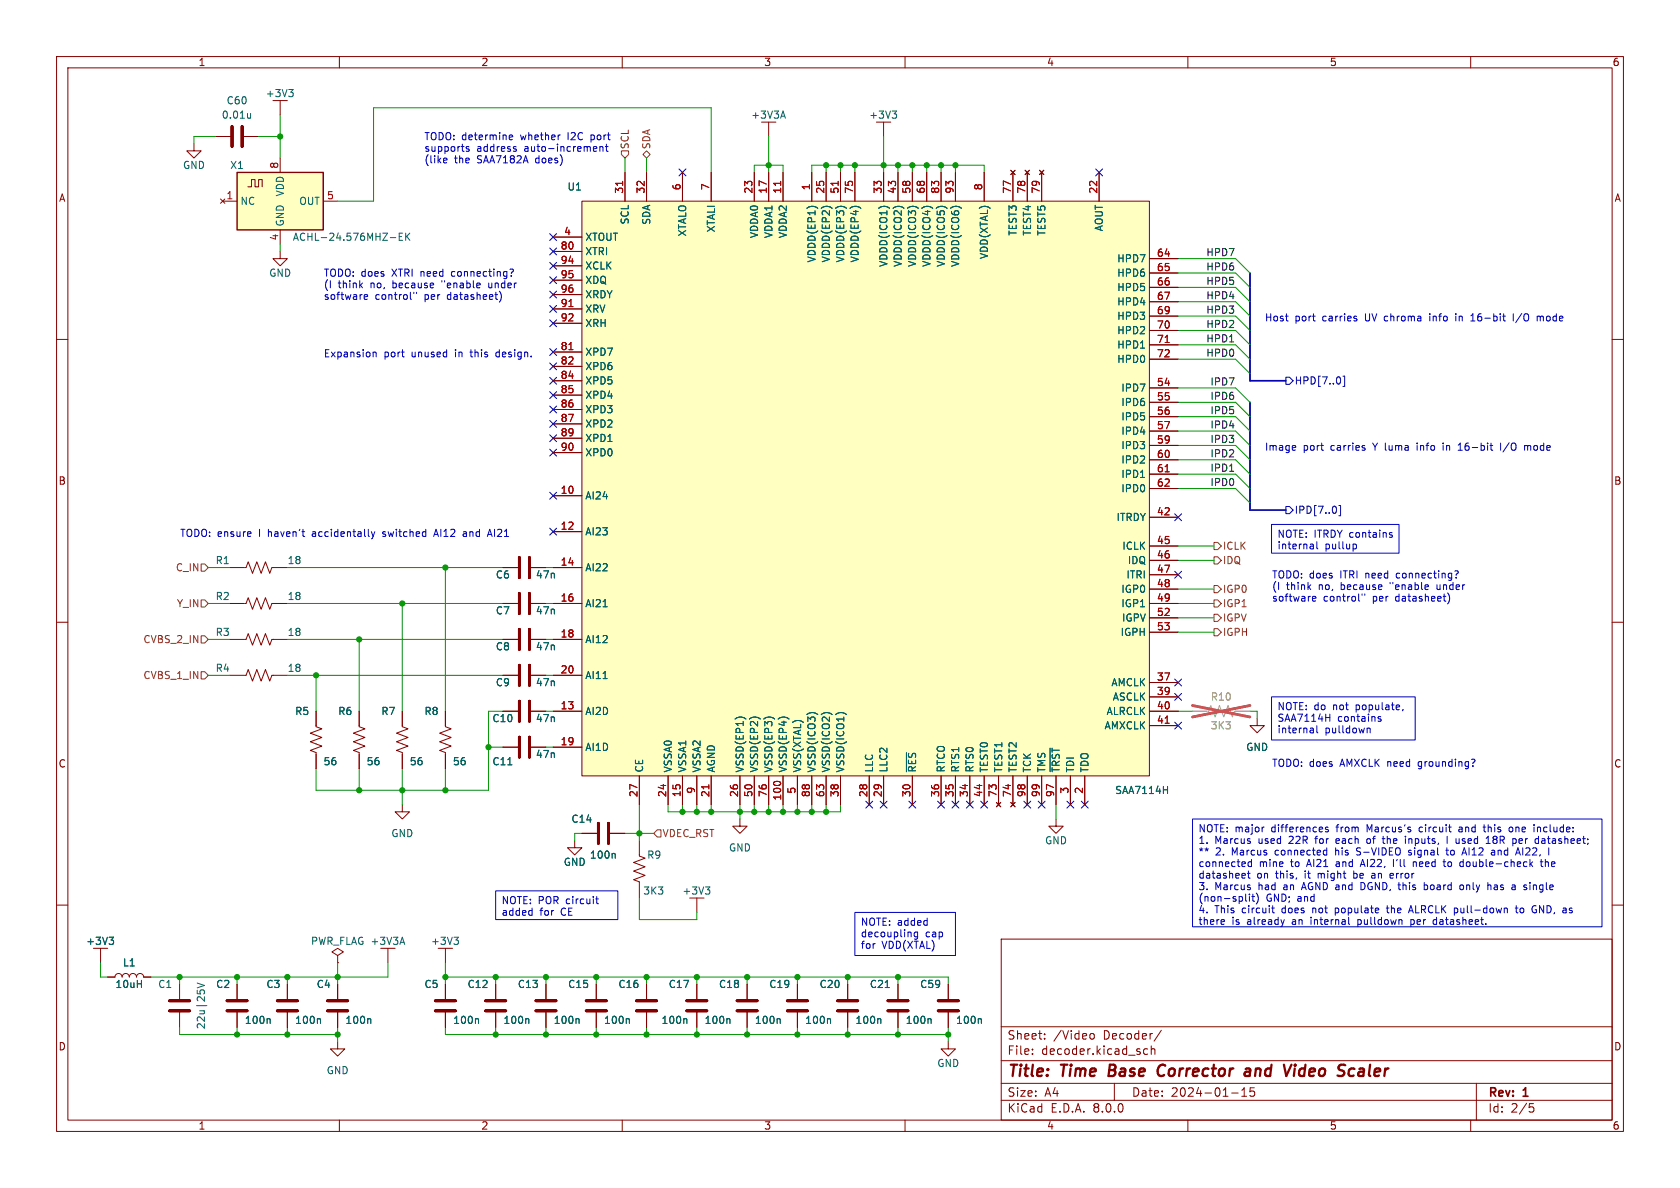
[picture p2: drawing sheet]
<svg xmlns="http://www.w3.org/2000/svg" width="297mm" height="210mm" viewBox="0 0 297 210" stroke-linecap="round" stroke-linejoin="round" font-family="sans-serif">
<g fill="none" stroke="#840000" stroke-width=".18">
<path d="M10 10h277v190h-277zM12 12h273v186h-273zM49.5 17.8v2.5M60 10v2M110 10v2M160 10v2M210 10v2M260 10v2M34.3 25.4v1.3h1.3l-1.3 1.2-1.3-1.2h1.3M38.1 24.1h2.8M42.9 24.1h2.8M135.9 21.6v2.5"/>
<path d="M10 60h2M285 60h2M10 110h2M285 110h2M71.1 125.7v2.8l1 .3-2 .8 2 .8-2 .7 2 .8-2 .8 1 .3v.3M71.1 133.4v2.5M78.7 125.7v2.8l1.1 .3-2.1 .8 2.1 .8-2.1 .7 2.1 .8-2.1 .8 1 .3v.3M78.7 133.4v2.5M10 160h2M186.7 144.8v1.3h1.3l-1.3 1.2-1.3-1.2h1.3M285 160h2M17.8 167.6v2.6"/>
<path d="M19 172.7h1.3a.64 .64 0 0 1 .7-.6 .64 .64 0 0 1 .6 .6 .64 .64 0 0 1 .6-.6 .64 .64 0 0 1 .7 .6 .64 .64 0 0 1 .6-.6 .64 .64 0 0 1 .6 .6 .64 .64 0 0 1 .7-.6 .64 .64 0 0 1 .6 .6h1.3M31.7 174v2.8M31.7 178.8v2.8M41.9 174v2.8M41.9 178.8v2.8M50.8 174v2.8M50.8 178.8v2.8M59.7 168.9l1-.6-1-.7-1 .7 1 .6v1.3M59.7 170.2h.1M59.7 174v2.8M59.7 178.8v2.8M68.6 167.6v2.6"/>
<path d="M78.7 167.6v2.6M78.7 174v2.8M78.7 178.8v2.8M87.6 174v2.8M87.6 178.8v2.8M96.5 174v2.8M96.5 178.8v2.8M105.4 174v2.8M105.4 178.8v2.8M114.3 174v2.8M114.3 178.8v2.8M141 174v2.8"/>
<path d="M141 178.8v2.8M177 166h108v32h-108zM59.7 184.2v1.2h1.3l-1.3 1.3-1.3-1.3h1.3M60 198v2M110 198v2M160 198v2M177 194.5h108M177 191.5h108M177 187.5h108M177 181.5h108M182.5 186.3v.1M182.5 185.5v.1"/>
<path d="M184.7 183.6v.1M184.7 182.8v.1M192.7 182.8l.5-.1 .3 .3v.4l-.2 .2-.3 .1-.3-.1M197 191.5v3M202.9 185.5l-.4-.1-.3 .3v.4l.1 .2h.6M203.5 185.5l.2-.1 .4 .1 .1 .9M203.5 184.9v1.5M205.3 182.1l-1.3 2M210 198v2M217.7 193.2h1.2M219.5 193.8h.9M219.5 192.7l.5-.4v1.5"/>
<path d="M221.7 192.3h-.7v.7l.2-.1h.5l.1 .3-.1 .5-.2 .1-.5-.1M260 198v2M261 191.5v6.5M270.4 195.1h.7M270.5 195.7h.4l.3 .3-.2 .5-.5 .1"/>
</g>
<path d="M196.2 188.2l-.2 2h.7M205.6 188.2a1.13 1.13 0 0 0-.9 .7 1.13 1.13 0 0 0 .2 1.2l.3 .1 .5-.1M220.1 190.1l.2 .1 .6-.1M220.2 189l.2-.1 .6 .1-.1 1.2M221 189.4l-.9 .1M228.9 188.9l-.2 1.3M229 188.2v.2M229 188.2l-.1 .1 .1 .1M229 188.2l.1 .1-.1 .1M229.8 189.1l-.2 .7 .4 .4M238.9 188.9l.6 .1M239.3 190.1l-.6 .1" fill="none" stroke="#840000" stroke-width=".4"/>
<g fill="none" stroke="#840000" stroke-width=".51">
<path d="M41 22.4v3.5zM42.8 22.4v3.5zM30 178.7h3.5zM30 176.9h3.5zM40.1 178.7h3.6zM40.1 176.9h3.6zM49 178.7h3.6zM49 176.9h3.6zM57.9 178.7h3.6zM57.9 176.9h3.6zM77 178.7h3.5zM77 176.9h3.5z"/>
<path d="M85.9 178.7h3.5zM85.9 176.9h3.5zM94.7 178.7h3.6zM94.7 176.9h3.6zM103.6 178.7h3.6zM103.6 176.9h3.6zM112.5 178.7h3.6zM112.5 176.9h3.6zM139.2 178.7h3.5zM139.2 176.9h3.5z"/>
</g>
<g fill="none" stroke="#006464" stroke-width=".18">
<path d="M51 15.8h.8l-.4 .5M51.6 16.3l.2 .2v.3l-.2 .3M138.4 19.6l.5 1.3M44.3 20.1v.8M44.3 20.8l-.4 .1M138.1 20.5h.6M19.3 165.7h.8l-.4 .5M19.8 166.2l.3 .2v.3l-.3 .2M34.9 173.8l1.2 .4-1.2 .4M70.8 166.6h.6M71.1 165.7l.4 1.2M80.3 165.7h.7l-.4 .5"/>
<path d="M80.8 166.2l.2 .2v.3l-.2 .2M47.6 180.1l.2 .2v.6M56.5 180.1l.2 .2v.6M65.4 180.1l.1 .2v.6M84.4 180.1l.2 .2v.6M93.3 180.1l.2 .2v.6M102.2 180.1l.2 .2v.6M111.1 180.1l.2 .2v.6M121.2 180.1l.2 .2v.6M146.6 180.1l.2 .2v.6"/>
</g>
<path d="M210.8 125.7h2.6M213.4 125.7h.3l.4-1 .7 2 .8-2 .7 2 .8-2 .8 2 .3-1h2.8" fill="none" stroke="#a1a1a1" stroke-width=".18"/>
<path d="M210.8 124.7l10.2 2M221 124.7l-10.2 2" fill="none" stroke="#e65255" stroke-width=".46"/>
<path d="M41.9 30.5h15.2v10.1h-15.2z" fill="#ffffc2"/>
<path d="M41.9 30.5h15.2v10.1h-15.2z" fill="none" stroke="#840000" stroke-width=".25"/>
<g fill="none" stroke="#840000" stroke-width=".18">
<path d="M39 35.2l.8 .7M39.4 35.6h2.5M39.8 35.2l-.8 .7M43.8 33h.6v-1.2h.7v1.2h.6v-1.2h.7v1.2M49.5 27.9v2.6M57.1 35.6h2.6M49.5 44.5v1.2h1.3l-1.3 1.3-1.2-1.3h1.2M49.5 40.6v2.6M40.6 100.3h2.6M43.2 100.3h.3l.4-1 .7 2 .8-2 .8 2 .7-2 .8 2 .4-1h2.7M88.9 100.3h2.8M88.9 119.4h2.8"/>
<path d="M88.9 106.7h2.8M88.9 113h2.8M93.7 100.3h2.8M93.7 119.4h2.8M93.7 106.7h2.8M93.7 113h2.8M130.8 144.8v1.3h1.3l-1.3 1.2-1.3-1.2h1.3M149.9 174v2.8M149.9 178.8v2.8M158.7 174v2.8M158.7 178.8v2.8M167.6 174v2.8"/>
<path d="M167.6 178.8v2.8M167.6 184.2v1.2h1.3l-1.3 1.3-1.2-1.3h1.2"/>
</g>
<path d="M69 42h1M70.6 41.8h.4M71.2 41.2h-.6v1.3h.6M71.7 41.2v1.3M71.9 41.8l.6 .7M72.5 41.2l-.8 .7M156.5 174.6h.7M155.5 180.1l.2 .2v.6M164.4 180.1l.2 .2v.6M173.3 180.1l.2 .2v.6" fill="none" stroke="#006464" stroke-width=".18"/>
<g fill="none" stroke="#840000" stroke-width=".51">
<path d="M91.8 98.6v3.5zM93.6 98.6v3.5zM91.8 117.6v3.6zM91.8 104.9v3.6zM91.8 111.3v3.5zM93.6 117.6v3.6zM93.6 104.9v3.6zM93.6 111.3v3.5zM148.1 178.7h3.5zM148.1 176.9h3.5zM157 178.7h3.5zM157 176.9h3.5z"/>
<path d="M165.9 178.7h3.5zM165.9 176.9h3.5z"/>
</g>
<path d="M102.9 35.6h100.3v101.6h-100.3z" fill="#ffffc2"/>
<g fill="none" stroke="#840000" stroke-width=".18">
<path d="M102.9 35.6h100.3v101.6h-100.3zM110.5 30.5v5.1M114.3 30.5v5.1M120.6 30.5v5.1M125.7 30.5v5.1M133.3 30.5v5.1M135.9 30.5v5.1M138.4 30.5v5.1M143.5 30.5v5.1M146 30.5v5.1M148.6 30.5v5.1M151.1 30.5v5.1"/>
<path d="M156.2 21.6v2.5M156.2 30.5v5.1M158.7 30.5v5.1M161.3 30.5v5.1M163.8 30.5v5.1M166.4 30.5v5.1M168.9 30.5v5.1M174 30.5v5.1M178.7 30.1l.8 .8M179.1 30.5v5.1M179.5 30.1l-.8 .8M181.2 30.1l.8 .8"/>
<path d="M181.6 30.5v5.1M182 30.1l-.8 .8M183.8 30.1l.7 .8M184.1 30.5v5.1M184.5 30.1l-.7 .8M194.3 30.5v5.1M97.8 41.9h5.1M97.8 44.5h5.1M97.8 54.6h5.1M97.8 57.2h5.1M97.8 47h5.1M97.8 49.5h5.1"/>
<path d="M97.8 52.1h5.1M203.2 45.7h5.1M203.2 48.3h5.1M203.2 50.8h5.1M203.2 53.3h5.1M203.2 55.9h5.1M203.2 58.4h5.1M97.8 62.2h5.1M97.8 64.8h5.1M97.8 67.3h5.1M97.8 69.9h5.1M97.8 72.4h5.1"/>
<path d="M97.8 74.9h5.1M97.8 77.5h5.1M203.2 68.6h5.1M203.2 71.1h5.1M203.2 73.7h5.1M203.2 76.2h5.1M203.2 78.7h5.1M203.2 61h5.1M203.2 63.5h5.1M97.8 87.6h5.1M97.8 94h5.1M97.8 80h5.1"/>
<path d="M203.2 91.4h5.1M203.2 96.5h5.1M203.2 99.1h5.1M203.2 81.3h5.1M203.2 83.8h5.1M203.2 86.4h5.1M40.6 106.7h2.6M40.6 113h2.6M40.6 119.4h2.6M43.2 113h.3l.4-1 .7 2 .8-2 .8 2 .7-2 .8 2 .4-1h2.7M43.2 119.4h.3l.4-1 .7 2 .8-2 .8 2 .7-2 .8 2 .4-1h2.7M43.2 106.7h.3l.4-1 .7 2 .8-2 .8 2 .7-2 .8 2 .4-1h2.7"/>
<path d="M88.9 100.3h2.8M88.9 106.7h2.8M88.9 113h2.8M88.9 119.4h2.8M93.7 100.3h2.8M93.7 106.7h2.8M93.7 113h2.8M93.7 119.4h2.8M97.8 100.3h5.1M97.8 106.7h5.1M97.8 113h5.1M97.8 119.4h5.1"/>
<path d="M203.2 106.7h5.1M203.2 101.6h5.1M203.2 104.1h5.1M203.2 109.2h5.1M203.2 111.8h5.1M55.9 125.7v2.8l1 .3-2 .8 2 .8-2 .7 2 .8-2 .8 1 .3v.3M55.9 133.4v2.5M63.5 125.7v2.8l1 .3-2 .8 2 .8-2 .7 2 .8-2 .8 1 .3v.3M63.5 133.4v2.5M71.1 125.7v2.6M71.1 133.4v2.5M78.7 125.7v2.6"/>
<path d="M78.7 133.4v2.5M88.9 125.7h2.8M88.9 132.1h2.8M93.7 125.7h2.8M93.7 132.1h2.8M97.8 125.7h5.1M97.8 132.1h5.1M113 137.2v5M118.1 137.2v5M120.6 137.2v5M123.2 137.2v5M125.7 137.2v5"/>
<path d="M130.8 137.2v5M133.3 137.2v5M135.9 137.2v5M138.4 137.2v5M141 137.2v5M143.5 137.2v5M146 137.2v5M148.6 137.2v5M153.7 137.2v5M156.2 137.2v5M161.3 137.2v5M166.4 137.2v5"/>
<path d="M168.9 137.2v5M171.4 137.2v5M174 137.2v5M176.5 137.2v5M179.1 137.2v5M181.6 137.2v5M184.1 137.2v5M186.7 137.2v5M189.2 137.2v5M191.8 137.2v5M203.2 125.7h5.1M203.2 120.7h5.1"/>
<path d="M203.2 123.2h5.1M203.2 128.3h5.1M222.2 127v1.3h1.3l-1.3 1.2-1.2-1.2h1.2M71.1 142.2v1.3h1.3l-1.3 1.3-1.3-1.3h1.3M101.6 148.6v1.3h1.3l-1.3 1.2-1.3-1.2h1.3M102.9 147.3h2.8M107.7 147.3h2.8M113 148.6v2.7l1 .4-2 .8 2 .7-2 .8 2 .7-2 .8 1 .4v.2M113 156.2v2.6M123.2 158.8v2.5M176.1 141.9l.8 .7M176.9 141.9l-.8 .7"/>
<path d="M178.7 141.9l.8 .7M179.5 141.9l-.8 .7M19 172.7h1.3M25.4 172.7h1.3M41.9 174v2.8M41.9 178.8v2.8M50.8 174v2.8M50.8 178.8v2.8M59.7 174v2.8M59.7 178.8v2.8M78.7 174v2.8M78.7 178.8v2.8"/>
<path d="M87.6 174v2.8M87.6 178.8v2.8M96.5 174v2.8M96.5 178.8v2.8M105.4 174v2.8M105.4 178.8v2.8M114.3 174v2.8M114.3 178.8v2.8M123.2 174v2.8M123.2 178.8v2.8M132.1 174v2.8M132.1 178.8v2.8"/>
<path d="M141 174v2.8M141 178.8v2.8M149.9 174v2.8M149.9 178.8v2.8M158.7 174v2.8M158.7 178.8v2.8M167.6 174v2.8M167.6 178.8v2.8"/>
</g>
<g fill="none" stroke="#006464" stroke-width=".18">
<path d="M157.7 19.6h.8l-.4 .5M158.3 20.1l.2 .3v.3l-.2 .2M201.6 84.4h.7M106.6 107.3h.7M106.6 120h.7M89.8 135.2h.7M130.3 126.9l.5-.1 .7 .1M132.8 126.9l.5-.1 .8 .1M135.4 126.9l.5-.1 .7 .1M137.9 126.9l.5-.1 .7 .1M143 126.1l.5-.1 .7 .1M145.5 126.1l.5-.1 .8 .1"/>
<path d="M148.1 126.1l.5-.1 .7 .1M160.2 133.1v3.3M185.6 132.3v4.1M205.7 139.6h.7M206.4 139v1.3M108.6 150.9l.2 .1v.7M124.7 156.8h.8l-.4 .5M125.2 157.3l.3 .2v.3l-.3 .3M19.3 165.7h.8l-.4 .5M19.8 166.2l.3 .2v.3l-.3 .2M156.5 174.6h.7M47.6 180.1l.2 .2v.6"/>
<path d="M56.5 180.1l.2 .2v.6M65.4 180.1l.1 .2v.6M84.4 180.1l.2 .2v.6M93.3 180.1l.2 .2v.6M102.2 180.1l.2 .2v.6M111.1 180.1l.2 .2v.6M121.2 180.1l.2 .2v.6M128.9 180.1l.1 .2v.6M137.8 180.1l.1 .2v.6M146.6 180.1l.2 .2v.6M155.5 180.1l.2 .2v.6M164.4 180.1l.2 .2v.6"/>
<path d="M173.3 180.1l.2 .2v.6"/>
</g>
<path d="M110.1 32.1v.7M138 32.1v.7M148.2 32.1v.7M100.6 54.2h.7M100.6 61.8h.7M206 60.5h.7M206 83.4h.7M125.3 138.7v.8M206 127.9h.7" fill="none" stroke="#a90000" stroke-width=".18"/>
<path d="M91.8 130.3v3.6zM91.8 124v3.5zM93.6 130.3v3.6zM93.6 124v3.5zM105.8 145.5v3.6zM107.6 145.5v3.6zM121.4 178.7h3.6zM121.4 176.9h3.6zM130.3 178.7h3.6zM130.3 176.9h3.6z" fill="none" stroke="#840000" stroke-width=".51"/>
<g fill="none" stroke="#725600" stroke-width=".18">
<path d="M109.9 26.7h1.2v.6l-.6 .6-.6-.6zM113.7 27.3l.6-.6 .6 .6-.6 .6zM35.6 99.7h.6l.6 .6-.6 .7h-.6zM214.6 98.4h.7l.6 .7-.6 .6h-.7zM214.6 95.9h.7l.6 .6-.6 .7h-.7zM35.6 106h.6l.6 .7-.6 .6h-.6zM35.6 118.7h.6l.6 .7-.6 .6h-.6zM35.6 112.4h.6l.6 .6-.6 .7h-.6zM214.6 111.1h.7l.6 .7-.6 .6h-.7zM214.6 108.6h.7l.6 .6-.6 .7h-.7zM214.6 106h.7l.6 .7-.6 .6h-.7zM214.6 103.5h.7l.6 .6-.6 .7h-.7z"/>
<path d="M116.2 146.7h.6v1.3h-.6l-.6-.7z"/>
</g>
<g fill="none" stroke="#000084" stroke-width=".18">
<path d="M120 29.9l1.3 1.2M121.3 29.9l-1.3 1.2M193.7 29.9l1.2 1.2M194.9 29.9l-1.2 1.2M97.2 48.9l1.2 1.2M97.2 56.5l1.2 1.3M97.2 54l1.2 1.2M97.2 51.5l1.2 1.2M97.2 41.3l1.2 1.2M97.2 46.4l1.2 1.2M97.2 43.8l1.2 1.3M98.4 48.9l-1.2 1.2"/>
<path d="M98.4 56.5l-1.2 1.3M98.4 54l-1.2 1.2M98.4 51.5l-1.2 1.2M98.4 41.3l-1.2 1.2M98.4 46.4l-1.2 1.2M98.4 43.8l-1.2 1.3M97.2 76.9l1.2 1.2M97.2 79.4l1.2 1.2M97.2 66.7l1.2 1.2M97.2 61.6l1.2 1.2M97.2 64.2l1.2 1.2M97.2 71.8l1.2 1.2"/>
<path d="M97.2 69.2l1.2 1.3M97.2 74.3l1.2 1.2M98.4 76.9l-1.2 1.2M98.4 79.4l-1.2 1.2M98.4 66.7l-1.2 1.2M98.4 61.6l-1.2 1.2M98.4 64.2l-1.2 1.2M98.4 71.8l-1.2 1.2M98.4 69.2l-1.2 1.3M98.4 74.3l-1.2 1.2M227.3 66.7h.7l.6 .6-.6 .6h-.7zM236.9 66.9v.7"/>
<path d="M237.4 66.5h.3v1.8h-.3M97.2 87l1.2 1.2M97.2 93.4l1.2 1.2M98.4 87l-1.2 1.2M98.4 93.4l-1.2 1.2M207.7 90.8l1.2 1.2M208.9 90.8l-1.2 1.2M227.3 89.5h.7l.6 .7-.6 .6h-.7zM236.1 89.6l.2 .4-.2 .6M236.7 89.4h.3v1.8h-.3M207.7 101l1.2 1.2M208.9 101l-1.2 1.2"/>
<path d="M207.7 120l1.2 1.3M207.7 127.7l1.2 1.2M207.7 122.6l1.2 1.2M208.9 120l-1.2 1.3M208.9 122.6l-1.2 1.2M208.9 127.7l-1.2 1.2M153.1 141.6l1.2 1.2M154.3 141.6l-1.2 1.2M155.6 141.6l1.2 1.2M156.8 141.6l-1.2 1.2M160.7 141.6l1.2 1.2M161.9 141.6l-1.2 1.2"/>
<path d="M165.8 141.6l1.2 1.2M167 141.6l-1.2 1.2M168.3 141.6l1.2 1.2M169.5 141.6l-1.2 1.2M170.8 141.6l1.3 1.2M172.1 141.6l-1.3 1.2M173.4 141.6l1.2 1.2M174.6 141.6l-1.2 1.2M181 141.6l1.2 1.2M182.2 141.6l-1.2 1.2M183.5 141.6l1.3 1.2M184.8 141.6l-1.3 1.2"/>
<path d="M188.6 141.6l1.2 1.2M189.8 141.6l-1.2 1.2M191.2 141.6l1.2 1.2M192.4 141.6l-1.2 1.2"/>
</g>
<path d="M217.4 83.3h.7" fill="none" stroke="#0f0f0f" stroke-width=".18"/>
<g fill="none" stroke="#0000c2" stroke-width=".18">
<path d="M78.6 27.9l.4 .1v.3l-.6 .1M79 28.7l-.4 .1M82.9 26l-.3-.1-.2 .2 .1 .2 .4 .1v.3h-.5M90 24.3l.6-.1v-.3h-.4l-.2 .1 .1 .6h.5M90.9 26.3l.3 .1 .1 .2-.2 .2h-.2M90.9 25.9l.3 .1M105.1 25.9l.3 .1 .1 .2-.6 .1M105.4 26.7l-.3 .1M106.1 26l.1-.1 .3 .1 .1 .8M106.1 25.9v.9M107 25.9h.5M107.2 25.5v1.1l.3 .2"/>
<path d="M64.4 52.5l.6-.1-.1-.3h-.3l-.2 .2v.6h.5M73.2 51.7v.2M73.6 51.7v.2M86.4 50v.7l.2 .2M88.3 51.5a1.47 1.47 0 0 1 0 1.9M90.3 47.6h.3l.2 .1-.4 .7M90.4 48.7v.1M239.7 56.3l.2 .2-.2 .2M239.7 55.9l.1 .1M252.8 55.5v.1M252.8 55.9v.8M257.4 55.5v.1"/>
<path d="M257.4 55.9v.8M260 56.7h.8M260 55.8l.4-.3v1.2M265.7 55.9h.4M266 56.7h.1M267.5 55.5v1.2M269 55.4l-1.1 1.6M271.8 56l.3-.1 .2 .2M271.8 55.9v.8M272.3 56.1v.6M272.8 56l-.3-.1-.2 .2M66 62.2v.9"/>
<path d="M66 62.4l.1-.2 .3 .1 .1 .8M87.8 62.3l-.1 .2 .1 .5M228.9 78.7l.2 .4-.6 .1M229 79.5l-.1 .1M241.2 79.2l.1 .2-.1 .2M241.2 78.7l.1 .1M250.5 78.3v.1M250.5 78.7v.9M255.1 78.3v.1M255.1 78.7v.9M257.8 79.6h.7M257.8 78.7l.4-.4v1.3"/>
<path d="M263.4 78.7h.5M263.8 79.6h.1M265.3 78.3v1.3M266.8 78.3l-1.1 1.6M269.5 78.9l.4-.2 .2 .2M269.5 78.7v.9M270.1 78.9v.7M270.5 78.8l-.3-.1-.1 .2M65.7 94l.3 .8M66 94.8l-.3 .5M66.3 94l-.3 .8M67.7 94.8h.1"/>
<path d="M67.8 94l-.1 .2 .1 .2M76.8 94.5h.6M77.1 93.6l-.4 1.2M81.9 94.1h.5M82.5 94.3l-.5 .1-.1 .1 .1 .3h.5M86.2 94.8l.4-1.2 .4 1.2M86.3 94.5h.6M224.8 92.7h22.5v5.1h-22.5zM232 96.2l.2 .2v.6M232.2 97h-.4M232.2 96.5h-.4M232.8 95.8v1l.2 .2"/>
<path d="M239.3 96.2h.3l.2 .2v.5l-.5 .1M245.8 94.6h.3l.1 .2-.2 .2h-.3M245.8 94.1l.3 .1M232 105.8l.6-.1v-.2l-.4-.1-.2 .2 .1 .6h.5M240.8 105v.2M241.3 105v.2M254 103.4v.6l.2 .2M256 104.9a1.48 1.48 0 0 1-.1 1.9M257.3 100.9h.3l.2 .2-.4 .6M257.4 102.1v.1M224.8 123.2h25.4v7.6h-25.4zM232 128.7l.2 .2v.7"/>
<path d="M232.2 129.5l-.4 .1M232.2 129l-.4 .1M232.8 128.3v1.1l.2 .2M234.4 126.8h.7M235.1 126.2v1.3M241.7 128.8l.2-.1 .3 .1v.8M243.6 126.8l.1 .2 .5 .3-.2 .2-.4-.1M248 125.4l-.1 .2M260.3 134.2h.3l.2 .2-.3 .4M87.6 157.5h21.6v5.1h-21.6zM105.3 158.9h.5M105.5 158.5v1.1l.3 .2"/>
<path d="M210.8 144.8h72.4v19h-72.4zM220.1 154.4l.1 .3-.6 .1M220.2 158.1v1l.2 .2M220.5 154.4h.5M220.7 154v1.1l.3 .1M220.9 158.5v.8M221.2 151.9v1.3M221.2 152.4l-.3-.1-.3 .3 .2 .5h.4M221.3 158.5h.5M221.5 158.1v1l.3 .2M222.3 158.2a1.48 1.48 0 0 1-.2 1.6M223.4 146.2h.1"/>
<path d="M234.2 150.3l.4 .1M234.6 149.9v1.2M234.6 151.1h-.4M234.8 146.3l-.3-.1-.2 .2 .1 .2 .4 .1v.3h-.5M236.4 148.3l-.2 .1v.5l.2 .2M236.8 148.6l-.6 .1M239.3 154v1.2M239.3 155.2h.1M239.4 154.4h-.1M239.8 150.1l.3 .4M239.8 151.1h.2M240.6 156v1.3l.5-.1"/>
<path d="M240.6 152.8h.6M240.9 151.9l-.4 1.3M242 148.3h-.3l-.1 .2 .1 .5 .3 .1M243 154.7h-.3l-.2 .2v.3h.5M244.3 148.3h.5M244.5 148.9l.3 .2M245.8 154.4h.5M245.8 155.2h.5M246.3 154.7l-.6 .1M246.3 151.9v1.3M249 151.1h.4M249.1 148.3v.8"/>
<path d="M249.2 150.3l-.2 .2 .4 .2M249.2 148.3l-.1 .1M249.9 152.3v.9M251.1 146.2l-.2 .3v.3l.2 .3M251.8 156.5l.3-.1 .3 .3-.1 .5h-.5M251.8 156v1.3M255.1 152.3h.5M255.3 153l.3 .2M255.6 150.3h.5M255.8 149.9v1.1l.3 .1M255.8 147.8v1.3M258.1 156.6l.2-.2 .4 .2v.4l-.1 .2-.3 .1-.2-.1z"/>
<path d="M258.3 146.2l-.3 .1M258.3 152.3l.4 .1M258.4 146.6h-.3l-.2 .2 .1 .2 .4 .1M258.4 151.1l.5-1.2 .4 1.2M258.5 149l.1 .1M258.6 148.3v.3M258.6 150.8h.6M258.7 153.1l-.4 .1M258.7 151.9v1.3M262.2 146.2h.5M262.4 145.8v1.1l.3 .2M262.7 149.1h.8"/>
<path d="M263.4 156.4l.2 .2v.7M263.8 150.3h.3l.1 .2v.6M263.9 148.1l.3 .3M264.2 148.4l-.3 .2v.3l.3 .2h.2M264.2 148.4h.2M264.2 156.9v.3M264.2 151.1h-.4M264.2 150.6l-.4 .1M266.8 146.3l.2-.1 .4 .1v.5l-.1 .2-.3 .1-.2-.2zM268.1 150.8h.6M268.4 149.9l.4 1.2M269.1 148.3h-.4l-.2 .1 .1 .6h.5"/>
<path d="M269.1 148.6l-.6 .1M270.5 156v.1M270.6 152.7l.4 .5M271 152.3l-.5 .5M271.2 145.8v.1M271.8 146.2v.9M272 147.8v1.3M272.2 146.2l-.4 .1M272.5 151.9v1.1l.3 .2M272.6 148.3h.4l.1 .1M272.6 149h.5M273.1 148.6l-.5 .1"/>
<path d="M273.2 151.9v1.3M273.3 152.4l-.1 .1M93.9 161h.2M94.1 160.5v1.3M94.1 161.7l-.2 .1M151.1 161.3h17.8v7.6h-17.8zM162.2 164.8v1l-.2 .2h-.3M162.2 164.8h-.3l-.3 .2 .1 .5h.5M216.3 162.6l.2 .3-.6 .1M216.4 163.4h-.1M225 160.1v1.1l.3 .2M227.1 162.6l-.4 .8"/>
<path d="M236.1 160.5v1.3M236.1 161.3l.1 .1M236.2 160.5l-.1 .1M238.4 163.2l.2 .2M240.1 163.4h.1M240.1 162.6v1.2M245.1 160.5h.5M245.3 160.1v1.1l.3 .2M249 161.4l.4-1.3 .5 1.3M249.1 161h.6M249.4 163.4h.4M249.4 162.6v1.2"/>
<path d="M249.8 162.6h-.4M253.4 163.2l.2 .2h.4M254 162.6h-.4l-.2 .2M257.7 160.6v.6M266.3 160.5l.2 .2v.7M267.9 160.5h.5M268.1 160.1v1.1l.3 .2M269 160.5l-.3 .3v.3l.3 .3M271.4 160.8h.2v.4l-.2 .2M271.4 160.1l.2 .1"/>
</g>
<path d="M221 48.3v19h6.3M221 71.1v19.1h6.3" fill="none" stroke="#000084" stroke-width=".3"/>
<g fill="none" stroke="#009600" stroke-width=".18">
<path d="M38.1 24.1h-3.8v1.3M45.7 24.1h3.8M49.5 20.3v7.6M110.5 27.9v2.6M114.3 27.9v2.6M125.7 30.5v-11.4h-59.7v16.5h-6.3M133.3 30.5v-1.3h5.1v1.3M135.9 24.1v6.4M143.5 30.5v-1.3h30.5v1.3M146 29.2v1.3M148.6 29.2v1.3M151.1 29.2v1.3"/>
<path d="M156.2 24.1v6.4M158.7 29.2v1.3M161.3 29.2v1.3M163.8 29.2v1.3M166.4 29.2v1.3M168.9 29.2v1.3M49.5 43.2v1.3M208.3 45.7h10.1l2.6 2.6M208.3 48.3h10.1l2.6 2.5M208.3 50.8h10.1l2.6 2.5M208.3 58.4h10.1l2.6 2.6M208.3 53.3h10.1l2.6 2.6"/>
<path d="M208.3 55.9h10.1l2.6 2.5M208.3 78.7h10.1l2.6 2.6M208.3 76.2h10.1l2.6 2.5M208.3 68.6h10.1l2.6 2.5M208.3 71.1h10.1l2.6 2.6M208.3 73.7h10.1l2.6 2.5M208.3 61h10.1l2.6 2.5M208.3 63.5h10.1l2.6 2.5M208.3 81.3h10.1l2.6 2.5M208.3 99.1h6.3M208.3 86.4h10.1l2.6 2.5M208.3 83.8h10.1l2.6 2.6"/>
<path d="M208.3 96.5h6.3M36.8 113h3.8M36.8 119.4h3.8M36.8 106.7h3.8M36.8 100.3h3.8M50.8 113h38.1M50.8 119.4h38.1M50.8 106.7h38.1M50.8 100.3h38.1M55.9 119.4v6.3M63.5 113v12.7M71.1 106.7v19"/>
<path d="M78.7 100.3v25.4M96.5 113h1.3M96.5 119.4h1.3M96.5 106.7h1.3M96.5 100.3h1.3M208.3 106.7h6.3M208.3 111.8h6.3M208.3 109.2h6.3M208.3 104.1h6.3M63.5 135.9v3.8M71.1 135.9v6.3M78.7 135.9v3.8"/>
<path d="M86.4 132.1h2.5M88.9 125.7h-2.5v14h-30.5v-3.8M96.5 132.1h1.3M96.5 125.7h1.3M208.3 125.7h2.5M221 125.7h1.2v1.3M102.9 147.3h-1.3v1.3M110.5 147.3h5.1M113 158.8v3.8h10.2v-1.3M113 142.2v6.4M118.1 142.2v1.3h30.5v-1.3M120.6 142.2v1.3"/>
<path d="M123.2 142.2v1.3M125.7 142.2v1.3M130.8 142.2v2.6M133.3 142.2v1.3M135.9 142.2v1.3M138.4 142.2v1.3M141 142.2v1.3M143.5 142.2v1.3M146 142.2v1.3M186.7 142.2v2.6M17.8 170.2v2.5h1.2M31.7 172.7v1.3"/>
<path d="M41.9 172.7v1.3M50.8 172.7v1.3M59.7 170.2v3.8M68.6 170.2v2.5h-41.9M78.7 172.7h88.9v1.3M78.7 170.2v3.8M87.6 172.7v1.3M96.5 172.7v1.3M105.4 172.7v1.3M114.3 172.7v1.3M123.2 172.7v1.3M132.1 172.7v1.3"/>
<path d="M141 172.7v1.3M149.9 172.7v1.3M158.7 172.7v1.3M31.7 181.6v1.3h28M41.9 181.6v1.3M50.8 181.6v1.3M59.7 181.6v2.6M78.7 181.6v1.3h88.9M87.6 181.6v1.3M96.5 181.6v1.3M105.4 181.6v1.3M114.3 181.6v1.3"/>
<path d="M123.2 181.6v1.3M132.1 181.6v1.3M141 181.6v1.3M149.9 181.6v1.3M158.7 181.6v1.3M167.6 181.6v2.6"/>
</g>
<path d="M210.8 125.7h2.6M218.4 125.7h2.6" fill="none" stroke="#a1a1a1" stroke-width=".18"/>
<path d="M210.8 124.7l10.2 2M221 124.7l-10.2 2" fill="none" stroke="#e65255" stroke-width=".46"/>
<g fill="#009600" stroke="#009600" stroke-width=".18">
<circle cx="125.7" cy="143.5" r=".46"/>
<circle cx="135.9" cy="143.5" r=".46"/>
<circle cx="138.4" cy="143.5" r=".46"/>
<circle cx="130.8" cy="143.5" r=".46"/>
<circle cx="133.3" cy="143.5" r=".46"/>
<circle cx="158.7" cy="29.2" r=".46"/>
<circle cx="161.3" cy="29.2" r=".46"/>
<circle cx="151.1" cy="29.2" r=".46"/>
<circle cx="156.2" cy="29.2" r=".46"/>
<circle cx="168.9" cy="29.2" r=".46"/>
<circle cx="166.4" cy="29.2" r=".46"/>
<circle cx="148.6" cy="29.2" r=".46"/>
<circle cx="163.8" cy="29.2" r=".46"/>
<circle cx="146" cy="29.2" r=".46"/>
<circle cx="141" cy="143.5" r=".46"/>
<circle cx="143.5" cy="143.5" r=".46"/>
<circle cx="146" cy="143.5" r=".46"/>
<circle cx="149.9" cy="182.9" r=".46"/>
<circle cx="149.9" cy="172.7" r=".46"/>
<circle cx="141" cy="172.7" r=".46"/>
<circle cx="158.7" cy="172.7" r=".46"/>
<circle cx="141" cy="182.9" r=".46"/>
<circle cx="167.6" cy="182.9" r=".46"/>
<circle cx="158.7" cy="182.9" r=".46"/>
<circle cx="135.9" cy="29.2" r=".46"/>
<circle cx="49.5" cy="24.1" r=".46"/>
<circle cx="114.3" cy="172.7" r=".46"/>
<circle cx="105.4" cy="182.9" r=".46"/>
<circle cx="105.4" cy="172.7" r=".46"/>
<circle cx="87.6" cy="182.9" r=".46"/>
<circle cx="114.3" cy="182.9" r=".46"/>
<circle cx="123.2" cy="182.9" r=".46"/>
<circle cx="96.5" cy="172.7" r=".46"/>
<circle cx="96.5" cy="182.9" r=".46"/>
<circle cx="87.6" cy="172.7" r=".46"/>
<circle cx="78.7" cy="172.7" r=".46"/>
<circle cx="50.8" cy="182.9" r=".46"/>
<circle cx="41.9" cy="182.9" r=".46"/>
<circle cx="59.7" cy="182.9" r=".46"/>
<circle cx="31.7" cy="172.7" r=".46"/>
<circle cx="41.9" cy="172.7" r=".46"/>
<circle cx="50.8" cy="172.7" r=".46"/>
<circle cx="59.7" cy="172.7" r=".46"/>
<circle cx="86.4" cy="132.1" r=".46"/>
<circle cx="78.7" cy="139.7" r=".46"/>
<circle cx="55.9" cy="119.4" r=".46"/>
<circle cx="71.1" cy="139.7" r=".46"/>
<circle cx="63.5" cy="139.7" r=".46"/>
<circle cx="123.2" cy="172.7" r=".46"/>
<circle cx="132.1" cy="182.9" r=".46"/>
<circle cx="132.1" cy="172.7" r=".46"/>
<circle cx="120.6" cy="143.5" r=".46"/>
<circle cx="123.2" cy="143.5" r=".46"/>
<circle cx="113" cy="147.3" r=".46"/>
<circle cx="63.5" cy="113" r=".46"/>
<circle cx="78.7" cy="100.3" r=".46"/>
<circle cx="71.1" cy="106.7" r=".46"/>
</g>
<g font-size="2.8" fill="#840000">
<text x="178" y="190.9">Title:</text>
<text x="187.7" y="190.9">Time</text>
<text x="196.8" y="190.9">Base</text>
<text x="206.3" y="190.9">Corrector</text>
<text x="222.5" y="190.9">and</text>
<text x="230.3" y="190.9">Video</text>
<text x="240.6" y="190.9">Scaler</text>
</g>
<g font-size="2.1" fill="#840000">
<text x="178" y="184">Sheet:</text>
<text x="186.2" y="184">/Video</text>
<text x="195.1" y="184">Decoder/</text>
<text x="178" y="186.7">File:</text>
<text x="184.1" y="186.7">decoder.kicad_sch</text>
<text x="178" y="196.9">KiCad</text>
<text x="178" y="194.1">Size:</text>
<text x="184.7" y="194.1">A4</text>
<text x="185.7" y="196.9">E.D.A.</text>
<text x="193.3" y="196.9">8.0.0</text>
<text x="200" y="194.1">Date:</text>
<text x="207" y="194.1">2024-01-15</text>
<text x="263" y="194.3">Rev:</text>
<text x="263" y="196.9">Id:</text>
<text x="267.1" y="196.9">2/5</text>
<text x="269.4" y="194.3">1</text>
</g>
<g font-size="1.8" fill="#840000">
<text x="35" y="11.9">1</text>
<text x="85" y="11.9">2</text>
<text x="135" y="11.9">3</text>
<text x="185" y="11.9">4</text>
<text x="235" y="11.9">5</text>
<text x="285" y="11.9">6</text>
<text x="10.3" y="35.9">A</text>
<text x="285.3" y="35.9">A</text>
<text x="10.3" y="85.9">B</text>
<text x="285.3" y="85.9">B</text>
<text x="10.3" y="135.9">C</text>
<text x="285.3" y="135.9">C</text>
<text x="10.3" y="185.9">D</text>
<text x="285.3" y="185.9">D</text>
<text x="35" y="199.9">1</text>
<text x="85" y="199.9">2</text>
<text x="135" y="199.9">3</text>
<text x="185" y="199.9">4</text>
<text x="235" y="199.9">5</text>
<text x="285" y="199.9">6</text>
</g>
<g font-size="1.8" fill="#006464">
<text x="46.9" y="17.4">+3V3</text>
<text x="39.1" y="21.2">0.01u</text>
<text x="40" y="18.6">C60</text>
<text x="132.7" y="21.2">+3V3A</text>
<text x="153.6" y="21.2">+3V3</text>
<text x="32.3" y="30.1">GND</text>
<text x="40.6" y="30.1">X1</text>
<text x="50.4" y="34.8" transform="rotate(-90 50.4 34.8)">VDD</text>
<text x="100.2" y="33.9">U1</text>
<text x="42.4" y="36.4">NC</text>
<text x="50.4" y="40.1" transform="rotate(-90 50.4 40.1)">GND</text>
<text x="52.8" y="36.4">OUT</text>
<text x="111.4" y="39.8" transform="rotate(-90 111.4 39.8)">SCL</text>
<text x="115.2" y="39.8" transform="rotate(-90 115.2 39.8)">SDA</text>
<text x="121.5" y="41.9" transform="rotate(-90 121.5 41.9)">XTALO</text>
<text x="126.6" y="41.2" transform="rotate(-90 126.6 41.2)">XTALI</text>
<text x="179.9" y="41.8" transform="rotate(-90 179.9 41.8)">TEST3</text>
<text x="182.5" y="41.8" transform="rotate(-90 182.5 41.8)">TEST4</text>
<text x="185" y="41.8" transform="rotate(-90 185 41.8)">TEST5</text>
<text x="195.2" y="41" transform="rotate(-90 195.2 41)">AOUT</text>
<text x="51.7" y="42.8">ACHL-24.576MHZ-EK</text>
<text x="103.4" y="42.8">XTOUT</text>
<text x="103.4" y="45.3">XTRI</text>
<text x="103.4" y="47.9">XCLK</text>
<text x="134.2" y="42.2" transform="rotate(-90 134.2 42.2)">VDDA0</text>
<text x="136.8" y="42.2" transform="rotate(-90 136.8 42.2)">VDDA1</text>
<text x="139.3" y="42.2" transform="rotate(-90 139.3 42.2)">VDDA2</text>
<text x="144.4" y="46.5" transform="rotate(-90 144.4 46.5)">VDDD(EP1)</text>
<text x="146.9" y="46.5" transform="rotate(-90 146.9 46.5)">VDDD(EP2)</text>
<text x="149.5" y="46.5" transform="rotate(-90 149.5 46.5)">VDDD(EP3)</text>
<text x="152" y="46.5" transform="rotate(-90 152 46.5)">VDDD(EP4)</text>
<text x="157.1" y="47.3" transform="rotate(-90 157.1 47.3)">VDDD(ICO1)</text>
<text x="159.6" y="47.3" transform="rotate(-90 159.6 47.3)">VDDD(ICO2)</text>
<text x="162.2" y="47.3" transform="rotate(-90 162.2 47.3)">VDDD(ICO3)</text>
<text x="164.7" y="47.3" transform="rotate(-90 164.7 47.3)">VDDD(ICO4)</text>
<text x="167.2" y="47.3" transform="rotate(-90 167.2 47.3)">VDDD(ICO5)</text>
<text x="169.8" y="47.3" transform="rotate(-90 169.8 47.3)">VDDD(ICO6)</text>
<text x="174.9" y="45.9" transform="rotate(-90 174.9 45.9)">VDD(XTAL)</text>
<text x="197.4" y="46.6">HPD7</text>
<text x="47.5" y="49.1">GND</text>
<text x="103.4" y="50.4">XDQ</text>
<text x="103.4" y="52.9">XRDY</text>
<text x="197.4" y="49.1">HPD6</text>
<text x="197.4" y="51.7">HPD5</text>
<text x="103.4" y="55.5">XRV</text>
<text x="103.4" y="58">XRH</text>
<text x="197.4" y="54.2">HPD4</text>
<text x="197.4" y="56.7">HPD3</text>
<text x="197.4" y="59.3">HPD2</text>
<text x="103.4" y="63.1">XPD7</text>
<text x="103.4" y="65.6">XPD6</text>
<text x="197.4" y="61.8">HPD1</text>
<text x="197.4" y="64.4">HPD0</text>
<text x="103.4" y="68.2">XPD5</text>
<text x="103.4" y="70.7">XPD4</text>
<text x="198.1" y="69.4">IPD7</text>
<text x="198.1" y="72">IPD6</text>
<text x="103.4" y="73.3">XPD3</text>
<text x="103.4" y="75.8">XPD2</text>
<text x="198.1" y="74.5">IPD5</text>
<text x="198.1" y="77.1">IPD4</text>
<text x="103.4" y="78.3">XPD1</text>
<text x="103.4" y="80.9">XPD0</text>
<text x="198.1" y="79.6">IPD3</text>
<text x="198.1" y="82.1">IPD2</text>
<text x="103.4" y="88.5">AI24</text>
<text x="198.1" y="84.7">IPD1</text>
<text x="198.1" y="87.2">IPD0</text>
<text x="103.4" y="94.8">AI23</text>
<text x="197.3" y="92.3">ITRDY</text>
<text x="38" y="99.9">R1</text>
<text x="50.8" y="99.9">18</text>
<text x="103.4" y="101.2">AI22</text>
<text x="198.3" y="97.4">ICLK</text>
<text x="199.3" y="99.9">IDQ</text>
<text x="38" y="106.3">R2</text>
<text x="50.8" y="106.3">18</text>
<text x="87.6" y="102.5">C6</text>
<text x="94.6" y="102.5">47n</text>
<text x="103.4" y="107.5">AI21</text>
<text x="198.1" y="105">IGP0</text>
<text x="198.1" y="107.5">IGP1</text>
<text x="199" y="102.5">ITRI</text>
<text x="38" y="112.6">R3</text>
<text x="50.8" y="112.6">18</text>
<text x="87.6" y="108.8">C7</text>
<text x="94.6" y="108.8">47n</text>
<text x="103.4" y="113.9">AI12</text>
<text x="198" y="112.6">IGPH</text>
<text x="198.3" y="110.1">IGPV</text>
<text x="38" y="119">R4</text>
<text x="50.8" y="119">18</text>
<text x="87.6" y="115.2">C8</text>
<text x="94.6" y="115.2">47n</text>
<text x="87.6" y="121.5">C9</text>
<text x="94.6" y="121.5">47n</text>
<text x="103.4" y="120.2">AI11</text>
<text x="196.4" y="121.5">AMCLK</text>
<text x="196.6" y="124.1">ASCLK</text>
<text x="52.1" y="126.6">R5</text>
<text x="59.7" y="126.6">R6</text>
<text x="67.3" y="126.6">R7</text>
<text x="74.9" y="126.6">R8</text>
<text x="87" y="127.9">C10</text>
<text x="94.6" y="127.9">47n</text>
<text x="103.4" y="126.6">AI2D</text>
<text x="195.2" y="129.1">AMXCLK</text>
<text x="195.5" y="126.6">ALRCLK</text>
<text x="57.1" y="135.5">56</text>
<text x="64.7" y="135.5">56</text>
<text x="72.3" y="135.5">56</text>
<text x="80" y="135.5">56</text>
<text x="87" y="135.5">C11</text>
<text x="94.6" y="134.2">47n</text>
<text x="103.4" y="132.9">AI1D</text>
<text x="113.9" y="136.7" transform="rotate(-90 113.9 136.7)">CE</text>
<text x="119" y="136.7" transform="rotate(-90 119 136.7)">VSSA0</text>
<text x="121.5" y="136.7" transform="rotate(-90 121.5 136.7)">VSSA1</text>
<text x="124.1" y="136.7" transform="rotate(-90 124.1 136.7)">VSSA2</text>
<text x="126.6" y="136.7" transform="rotate(-90 126.6 136.7)">AGND</text>
<text x="131.7" y="136.7" transform="rotate(-90 131.7 136.7)">VSSD(EP1)</text>
<text x="134.2" y="136.7" transform="rotate(-90 134.2 136.7)">VSSD(EP2)</text>
<text x="136.8" y="136.7" transform="rotate(-90 136.8 136.7)">VSSD(EP3)</text>
<text x="139.3" y="136.7" transform="rotate(-90 139.3 136.7)">VSSD(EP4)</text>
<text x="141.8" y="136.7" transform="rotate(-90 141.8 136.7)">VSS(XTAL)</text>
<text x="144.4" y="136.7" transform="rotate(-90 144.4 136.7)">VSSD(ICO3)</text>
<text x="146.9" y="136.7" transform="rotate(-90 146.9 136.7)">VSSD(ICO2)</text>
<text x="149.5" y="136.7" transform="rotate(-90 149.5 136.7)">VSSD(ICO1)</text>
<text x="154.5" y="136.7" transform="rotate(-90 154.5 136.7)">LLC</text>
<text x="157.1" y="136.7" transform="rotate(-90 157.1 136.7)">LLC2</text>
<text x="162.2" y="136.7" transform="rotate(-90 162.2 136.7)">~{RES}</text>
<text x="167.2" y="136.7" transform="rotate(-90 167.2 136.7)">RTCO</text>
<text x="169.8" y="136.7" transform="rotate(-90 169.8 136.7)">RTS1</text>
<text x="172.3" y="136.7" transform="rotate(-90 172.3 136.7)">RTS0</text>
<text x="174.9" y="136.7" transform="rotate(-90 174.9 136.7)">TEST0</text>
<text x="177.4" y="136.7" transform="rotate(-90 177.4 136.7)">TEST1</text>
<text x="179.9" y="136.7" transform="rotate(-90 179.9 136.7)">TEST2</text>
<text x="182.5" y="136.7" transform="rotate(-90 182.5 136.7)">TCK</text>
<text x="185" y="136.7" transform="rotate(-90 185 136.7)">TMS</text>
<text x="187.6" y="136.7" transform="rotate(-90 187.6 136.7)">~{TRST}</text>
<text x="190.1" y="136.7" transform="rotate(-90 190.1 136.7)">TDI</text>
<text x="192.6" y="136.7" transform="rotate(-90 192.6 136.7)">TDO</text>
<text x="220.2" y="132.9">GND</text>
<text x="197.1" y="140.6">SAA7114H</text>
<text x="69.1" y="148.2">GND</text>
<text x="100.9" y="145.6">C14</text>
<text x="184.7" y="149.5">GND</text>
<text x="99.6" y="153.3">GND</text>
<text x="104.2" y="152">100n</text>
<text x="114.3" y="152">R9</text>
<text x="128.8" y="150.7">GND</text>
<text x="113.6" y="158.3">3K3</text>
<text x="120.5" y="158.3">+3V3</text>
<text x="15.1" y="167.2">+3V3</text>
<text x="54.9" y="167.2">PWR_FLAG +3V3A</text>
<text x="76.1" y="167.2">+3V3</text>
<text x="21.6" y="171">L1</text>
<text x="20.3" y="174.9">10uH</text>
<text x="27.9" y="174.9">C1</text>
<text x="38.1" y="174.9">C2</text>
<text x="47" y="174.9">C3</text>
<text x="55.9" y="174.9">C4</text>
<text x="74.9" y="174.9">C5</text>
<text x="82.6" y="174.9">C12</text>
<text x="91.4" y="174.9">C13</text>
<text x="100.3" y="174.9">C15</text>
<text x="109.2" y="174.9">C16</text>
<text x="118.1" y="174.9">C17</text>
<text x="127" y="174.9">C18</text>
<text x="135.9" y="174.9">C19</text>
<text x="144.8" y="174.9">C20</text>
<text x="153.7" y="174.9">C21</text>
<text x="162.6" y="174.9">C59</text>
<text x="36.4" y="182" transform="rotate(-90 36.4 182)">22u|25V</text>
<text x="43.2" y="181.2">100n</text>
<text x="52.1" y="181.2">100n</text>
<text x="61" y="181.2">100n</text>
<text x="80" y="181.2">100n</text>
<text x="88.9" y="181.2">100n</text>
<text x="97.8" y="181.2">100n</text>
<text x="106.7" y="181.2">100n</text>
<text x="116.8" y="181.2">100n</text>
<text x="124.5" y="181.2">100n</text>
<text x="133.4" y="181.2">100n</text>
<text x="142.2" y="181.2">100n</text>
<text x="151.1" y="181.2">100n</text>
<text x="160" y="181.2">100n</text>
<text x="168.9" y="181.2">100n</text>
<text x="57.7" y="190.1">GND</text>
<text x="165.6" y="188.8">GND</text>
</g>
<g font-size="1.8" fill="#a90000">
<text x="49.3" y="29.9" transform="rotate(-90 49.3 29.9)">8</text>
<text x="39.9" y="35.3">1</text>
<text x="57.7" y="35.3">5</text>
<text x="110.2" y="34.3" transform="rotate(-90 110.2 34.3)">31</text>
<text x="114" y="34.3" transform="rotate(-90 114 34.3)">32</text>
<text x="120.4" y="33.7" transform="rotate(-90 120.4 33.7)">6</text>
<text x="125.5" y="33.7" transform="rotate(-90 125.5 33.7)">7</text>
<text x="133.1" y="34.3" transform="rotate(-90 133.1 34.3)">23</text>
<text x="135.6" y="34.3" transform="rotate(-90 135.6 34.3)">17</text>
<text x="138.2" y="34.3" transform="rotate(-90 138.2 34.3)">11</text>
<text x="143.3" y="33.7" transform="rotate(-90 143.3 33.7)">1</text>
<text x="145.8" y="34.3" transform="rotate(-90 145.8 34.3)">25</text>
<text x="148.3" y="34.3" transform="rotate(-90 148.3 34.3)">51</text>
<text x="150.9" y="34.3" transform="rotate(-90 150.9 34.3)">75</text>
<text x="156" y="34.3" transform="rotate(-90 156 34.3)">33</text>
<text x="158.5" y="34.3" transform="rotate(-90 158.5 34.3)">43</text>
<text x="161" y="34.3" transform="rotate(-90 161 34.3)">58</text>
<text x="163.6" y="34.3" transform="rotate(-90 163.6 34.3)">68</text>
<text x="166.1" y="34.3" transform="rotate(-90 166.1 34.3)">83</text>
<text x="168.7" y="34.3" transform="rotate(-90 168.7 34.3)">93</text>
<text x="173.7" y="33.7" transform="rotate(-90 173.7 33.7)">8</text>
<text x="178.8" y="34.3" transform="rotate(-90 178.8 34.3)">77</text>
<text x="181.4" y="34.3" transform="rotate(-90 181.4 34.3)">78</text>
<text x="183.9" y="34.3" transform="rotate(-90 183.9 34.3)">79</text>
<text x="194.1" y="34.3" transform="rotate(-90 194.1 34.3)">22</text>
<text x="99.6" y="41.7">4</text>
<text x="49.3" y="42.6" transform="rotate(-90 49.3 42.6)">4</text>
<text x="99" y="44.2">80</text>
<text x="99" y="46.7">94</text>
<text x="204.4" y="45.5">64</text>
<text x="99" y="49.3">95</text>
<text x="99" y="51.8">96</text>
<text x="204.4" y="48">65</text>
<text x="204.4" y="50.5">66</text>
<text x="204.4" y="53.1">67</text>
<text x="99" y="54.4">91</text>
<text x="99" y="56.9">92</text>
<text x="204.4" y="55.6">69</text>
<text x="204.4" y="58.2">70</text>
<text x="99" y="62">81</text>
<text x="99" y="64.5">82</text>
<text x="204.4" y="60.7">71</text>
<text x="204.4" y="63.2">72</text>
<text x="99" y="67.1">84</text>
<text x="99" y="69.6">85</text>
<text x="204.4" y="68.3">54</text>
<text x="204.4" y="70.9">55</text>
<text x="99" y="72.1">86</text>
<text x="99" y="74.7">87</text>
<text x="99" y="77.2">89</text>
<text x="204.4" y="73.4">56</text>
<text x="204.4" y="75.9">57</text>
<text x="99" y="79.8">90</text>
<text x="204.4" y="78.5">59</text>
<text x="204.4" y="81">60</text>
<text x="204.4" y="83.6">61</text>
<text x="99" y="87.4">10</text>
<text x="204.4" y="86.1">62</text>
<text x="99" y="93.7">12</text>
<text x="204.4" y="91.2">42</text>
<text x="99" y="100.1">14</text>
<text x="204.4" y="96.3">45</text>
<text x="204.4" y="98.8">46</text>
<text x="204.4" y="101.3">47</text>
<text x="99" y="106.4">16</text>
<text x="204.4" y="103.9">48</text>
<text x="204.4" y="106.4">49</text>
<text x="99" y="112.8">18</text>
<text x="204.4" y="109">52</text>
<text x="204.4" y="111.5">53</text>
<text x="99" y="119.1">20</text>
<text x="99" y="125.5">13</text>
<text x="204.4" y="120.4">37</text>
<text x="204.4" y="122.9">39</text>
<text x="204.4" y="125.5">40</text>
<text x="99" y="131.8">19</text>
<text x="204.4" y="128">41</text>
<text x="112.8" y="141" transform="rotate(-90 112.8 141)">27</text>
<text x="117.9" y="141" transform="rotate(-90 117.9 141)">24</text>
<text x="120.4" y="141" transform="rotate(-90 120.4 141)">15</text>
<text x="122.9" y="140.4" transform="rotate(-90 122.9 140.4)">9</text>
<text x="125.5" y="141" transform="rotate(-90 125.5 141)">21</text>
<text x="130.6" y="141" transform="rotate(-90 130.6 141)">26</text>
<text x="133.1" y="141" transform="rotate(-90 133.1 141)">50</text>
<text x="135.6" y="141" transform="rotate(-90 135.6 141)">76</text>
<text x="138.2" y="141.6" transform="rotate(-90 138.2 141.6)">100</text>
<text x="140.7" y="140.4" transform="rotate(-90 140.7 140.4)">5</text>
<text x="143.3" y="141" transform="rotate(-90 143.3 141)">88</text>
<text x="145.8" y="141" transform="rotate(-90 145.8 141)">63</text>
<text x="148.3" y="141" transform="rotate(-90 148.3 141)">38</text>
<text x="153.4" y="141" transform="rotate(-90 153.4 141)">28</text>
<text x="156" y="141" transform="rotate(-90 156 141)">29</text>
<text x="161" y="141" transform="rotate(-90 161 141)">30</text>
<text x="166.1" y="141" transform="rotate(-90 166.1 141)">36</text>
<text x="168.7" y="141" transform="rotate(-90 168.7 141)">35</text>
<text x="171.2" y="141" transform="rotate(-90 171.2 141)">34</text>
<text x="173.7" y="141" transform="rotate(-90 173.7 141)">44</text>
<text x="176.3" y="141" transform="rotate(-90 176.3 141)">73</text>
<text x="178.8" y="141" transform="rotate(-90 178.8 141)">74</text>
<text x="181.4" y="141" transform="rotate(-90 181.4 141)">98</text>
<text x="183.9" y="141" transform="rotate(-90 183.9 141)">99</text>
<text x="186.4" y="141" transform="rotate(-90 186.4 141)">97</text>
<text x="189" y="140.4" transform="rotate(-90 189 140.4)">3</text>
<text x="191.5" y="140.4" transform="rotate(-90 191.5 140.4)">2</text>
</g>
<g font-size="1.8" fill="#0000c2">
<text x="74.9" y="24.9">TODO: determine</text>
<text x="74.9" y="26.9">supports</text>
<text x="74.9" y="29">(like</text>
<text x="80.3" y="29">the</text>
<text x="84.3" y="26.9">address</text>
<text x="84.5" y="29">SAA7182A</text>
<text x="92.1" y="24.9">whether</text>
<text x="92.8" y="26.9">auto-increment</text>
<text x="95" y="29">does)</text>
<text x="100.6" y="24.9">I2C</text>
<text x="104.9" y="24.9">port</text>
<text x="57.1" y="49">TODO: does</text>
<text x="57.1" y="51">(I</text>
<text x="57.1" y="53.1">software</text>
<text x="59.8" y="51">think</text>
<text x="65.6" y="51">no,</text>
<text x="66.3" y="53.1">control&quot;</text>
<text x="69.4" y="49">XTRI need</text>
<text x="69.7" y="51">because</text>
<text x="75.2" y="53.1">per</text>
<text x="78.6" y="51">&quot;enable</text>
<text x="79.3" y="53.1">datasheet)</text>
<text x="80.3" y="49">connecting?</text>
<text x="87" y="51">under</text>
<text x="223.5" y="56.9">Host</text>
<text x="228.9" y="56.9">port</text>
<text x="233.9" y="56.9">carries</text>
<text x="241.6" y="56.9">UV chroma</text>
<text x="253.4" y="56.9">info</text>
<text x="258.2" y="56.9">in</text>
<text x="261.1" y="56.9">16-bit</text>
<text x="268.7" y="56.9">I/O</text>
<text x="273.2" y="56.9">mode</text>
<text x="57.1" y="63.3">Expansion</text>
<text x="67.9" y="63.3">port</text>
<text x="72.9" y="63.3">unused</text>
<text x="80.7" y="63.3">in</text>
<text x="83.7" y="63.3">this</text>
<text x="88.3" y="63.3">design.</text>
<text x="223.5" y="79.8">Image</text>
<text x="230.4" y="79.8">port</text>
<text x="235.4" y="79.8">carries</text>
<text x="243.1" y="79.8">Y luma</text>
<text x="251.1" y="79.8">info</text>
<text x="255.9" y="79.8">in</text>
<text x="258.9" y="79.8">16-bit</text>
<text x="266.5" y="79.8">I/O</text>
<text x="270.9" y="79.8">mode</text>
<text x="31.7" y="95">TODO: ensure</text>
<text x="45.9" y="95">I</text>
<text x="47.7" y="95">haven't</text>
<text x="55.7" y="95">accidentally</text>
<text x="68.3" y="95">switched</text>
<text x="77.7" y="95">AI12</text>
<text x="82.9" y="95">and</text>
<text x="87.6" y="95">AI21</text>
<text x="225.7" y="95.4">NOTE: ITRDY contains</text>
<text x="225.7" y="97.4">internal</text>
<text x="234.2" y="97.4">pullup</text>
<text x="224.8" y="102.3">TODO: does</text>
<text x="224.8" y="104.4">(I</text>
<text x="224.8" y="106.4">software</text>
<text x="227.4" y="104.4">think</text>
<text x="233.2" y="104.4">no,</text>
<text x="233.9" y="106.4">control&quot;</text>
<text x="237" y="102.3">ITRI</text>
<text x="237.3" y="104.4">because</text>
<text x="241.7" y="102.3">need</text>
<text x="242.8" y="106.4">per</text>
<text x="246.2" y="104.4">&quot;enable</text>
<text x="247" y="106.4">datasheet)</text>
<text x="247.3" y="102.3">connecting?</text>
<text x="254.7" y="104.4">under</text>
<text x="225.7" y="125.9">NOTE: do</text>
<text x="235.8" y="125.9">not</text>
<text x="240" y="125.9">populate,</text>
<text x="225.7" y="127.9">SAA7114H</text>
<text x="225.7" y="130">internal</text>
<text x="234.2" y="130">pulldown</text>
<text x="236.5" y="127.9">contains</text>
<text x="224.8" y="135.6">TODO: does</text>
<text x="237" y="135.6">AMXCLK need</text>
<text x="251.2" y="135.6">grounding?</text>
<text x="211.8" y="147.5">NOTE: major</text>
<text x="211.8" y="149.5">1.</text>
<text x="214.8" y="149.5">Marcus</text>
<text x="222.6" y="149.5">used</text>
<text x="224.9" y="147.5">differences</text>
<text x="228.2" y="149.5">22R</text>
<text x="233" y="149.5">for</text>
<text x="236.6" y="147.5">from</text>
<text x="236.9" y="149.5">each</text>
<text x="242.1" y="147.5">Marcus's</text>
<text x="242.5" y="149.5">of</text>
<text x="245.5" y="149.5">the</text>
<text x="249.7" y="149.5">inputs,</text>
<text x="251.6" y="147.5">circuit</text>
<text x="257.3" y="149.5">I</text>
<text x="258.8" y="147.5">and</text>
<text x="259" y="149.5">used</text>
<text x="263.4" y="147.5">this</text>
<text x="264.6" y="149.5">18R</text>
<text x="268.1" y="147.5">one</text>
<text x="269.5" y="149.5">per</text>
<text x="272.6" y="147.5">include:</text>
<text x="273.7" y="149.5">datasheet;</text>
<text x="211.8" y="151.5">**</text>
<text x="211.8" y="153.6">connected</text>
<text x="211.8" y="155.6">datasheet</text>
<text x="214.9" y="151.5">2.</text>
<text x="217.9" y="151.5">Marcus</text>
<text x="222.2" y="155.6">on</text>
<text x="222.6" y="153.6">mine</text>
<text x="225.7" y="155.6">this,</text>
<text x="225.7" y="151.5">connected</text>
<text x="228.3" y="153.6">to</text>
<text x="230.9" y="155.6">it</text>
<text x="231.4" y="153.6">AI21</text>
<text x="233.4" y="155.6">might</text>
<text x="236.5" y="151.5">his</text>
<text x="236.7" y="153.6">and</text>
<text x="239.9" y="155.6">be</text>
<text x="240.5" y="151.5">S-VIDEO</text>
<text x="241.3" y="153.6">AI22,</text>
<text x="243.4" y="155.6">an</text>
<text x="246.8" y="155.6">error</text>
<text x="247.2" y="153.6">I'll</text>
<text x="249.9" y="151.5">signal</text>
<text x="250.9" y="153.6">need</text>
<text x="256.5" y="153.6">to</text>
<text x="256.8" y="151.5">to</text>
<text x="259.6" y="153.6">double-check</text>
<text x="259.8" y="151.5">AI12</text>
<text x="265.1" y="151.5">and</text>
<text x="269.7" y="151.5">AI22,</text>
<text x="274.1" y="153.6">the</text>
<text x="88.6" y="160.2">NOTE: POR circuit</text>
<text x="211.8" y="157.7">3.</text>
<text x="211.8" y="159.7">(non-split)</text>
<text x="211.8" y="161.8">4.</text>
<text x="214.8" y="157.7">Marcus</text>
<text x="214.8" y="161.8">This</text>
<text x="219.7" y="161.8">circuit</text>
<text x="222.6" y="157.7">had</text>
<text x="223.8" y="159.7">GND; and</text>
<text x="226.9" y="161.8">does</text>
<text x="227.2" y="157.7">an</text>
<text x="230.7" y="157.7">AGND and</text>
<text x="232.5" y="161.8">not</text>
<text x="236.7" y="161.8">populate</text>
<text x="241.4" y="157.7">DGND, this</text>
<text x="246.1" y="161.8">the</text>
<text x="250.2" y="161.8">ALRCLK</text>
<text x="253" y="157.7">board</text>
<text x="258.3" y="161.8">pull-down</text>
<text x="259.6" y="157.7">only</text>
<text x="264.7" y="157.7">has</text>
<text x="269.2" y="157.7">a</text>
<text x="269.5" y="161.8">to</text>
<text x="271.5" y="157.7">single</text>
<text x="272.5" y="161.8">GND, as</text>
<text x="88.6" y="162.2">added</text>
<text x="95.4" y="162.2">for</text>
<text x="99.3" y="162.2">CE</text>
<text x="152.1" y="164">NOTE: added</text>
<text x="152.1" y="166">decoupling</text>
<text x="163.6" y="166">cap</text>
<text x="211.8" y="163.8">there</text>
<text x="217.8" y="163.8">is</text>
<text x="220.6" y="163.8">already</text>
<text x="228.7" y="163.8">an</text>
<text x="232.2" y="163.8">internal</text>
<text x="240.7" y="163.8">pulldown</text>
<text x="250.2" y="163.8">per</text>
<text x="254.4" y="163.8">datasheet.</text>
<text x="152.1" y="168.1">for</text>
<text x="155.9" y="168.1">VDD(XTAL)</text>
</g>
<g font-size="1.8" fill="#725600">
<text x="111.4" y="26.5" transform="rotate(-90 111.4 26.5)">SCL</text>
<text x="115.2" y="26.5" transform="rotate(-90 115.2 26.5)">SDA</text>
<text x="31" y="101.2">C_IN</text>
<text x="216.1" y="99.9">IDQ</text>
<text x="216.1" y="97.4">ICLK</text>
<text x="31.2" y="107.5">Y_IN</text>
<text x="216.1" y="107.5">IGP1</text>
<text x="216.1" y="105">IGP0</text>
<text x="25.2" y="113.9">CVBS_2_IN</text>
<text x="216.1" y="112.6">IGPH</text>
<text x="216.1" y="110.1">IGPV</text>
<text x="25.2" y="120.2">CVBS_1_IN</text>
<text x="117" y="148.2">VDEC_RST</text>
</g>
<g font-size="1.8" fill="#0f0f0f">
<text x="213.2" y="45.4">HPD7</text>
<text x="213.2" y="47.9">HPD6</text>
<text x="213.2" y="50.5">HPD5</text>
<text x="213.2" y="53">HPD4</text>
<text x="213.2" y="58.1">HPD2</text>
<text x="213.2" y="55.5">HPD3</text>
<text x="213.2" y="63.2">HPD0</text>
<text x="213.2" y="60.6">HPD1</text>
<text x="213.9" y="70.8">IPD6</text>
<text x="213.9" y="68.2">IPD7</text>
<text x="213.9" y="75.9">IPD4</text>
<text x="213.9" y="73.3">IPD5</text>
<text x="213.9" y="78.4">IPD3</text>
<text x="213.9" y="83.5">IPD1</text>
<text x="213.9" y="80.9">IPD2</text>
<text x="213.9" y="86">IPD0</text>
</g>
<g font-size="1.8" fill="#000084">
<text x="228.8" y="68.2">HPD[7..0]</text>
<text x="228.8" y="91">IPD[7..0]</text>
</g>
<g font-size="1.8" fill="#989898">
<text x="214" y="124.1">R10</text>
<text x="214" y="129.1">3K3</text>
</g>
</svg>
